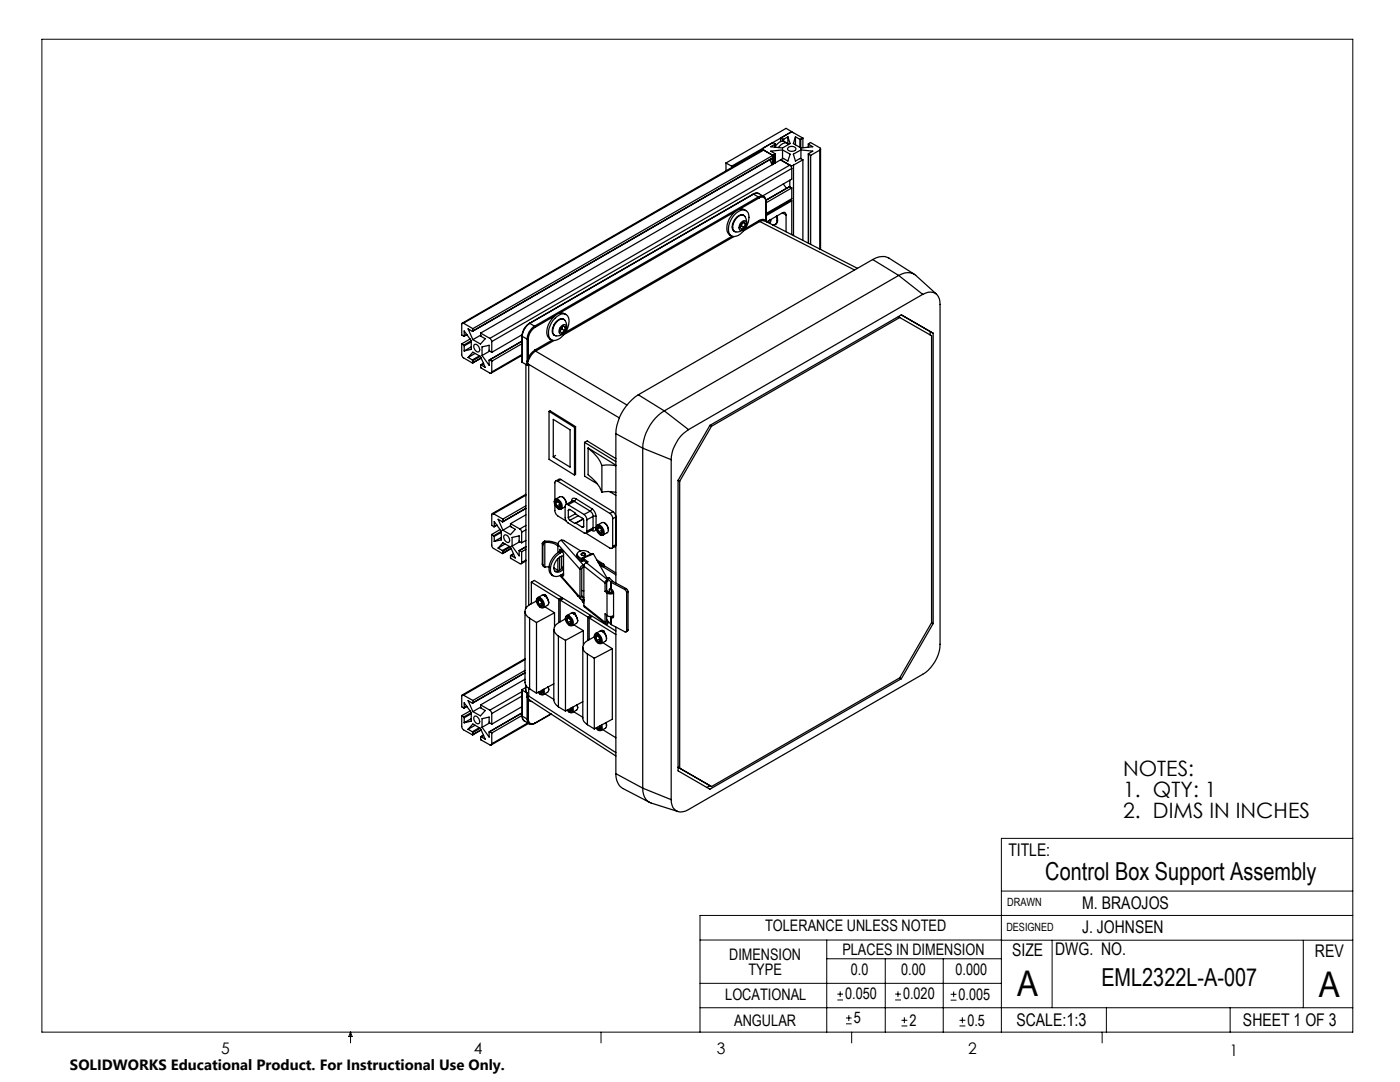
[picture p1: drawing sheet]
<svg xmlns="http://www.w3.org/2000/svg" width="279mm" height="216mm" viewBox="0 0 279 216" stroke-linecap="round" stroke-linejoin="round" font-family="sans-serif">
<g fill="none" stroke="#000" stroke-width=".2">
<path d="M8.4 7.8h261.6v198.2h-261.6zM199.8 177.8h70.2M270 167.3h-70.2v38.7M139.7 187.6h60.2M139.7 196.2h60.1M165 187.6v18.4M165 191.3h34.8M167.1 199.5h1.1M167.1 198.4h1.1M167.7 197.8v1.1M176.7 191.3v14.7M178.6 199.5h1.2"/>
<path d="M178.6 198.4h1.2M179.2 197.8v1.1M188.2 191.3v14.7M189.7 199.6h1.2M189.7 198.4h1.2M190.3 197.8v1.2M199.8 187.6h70.2M210 187.6v13.5M260.1 187.6v13.5M270 182.7h-130.3v23.3M70 206v2.1M70 206l.3 .8h-.7z"/>
<path d="M119.9 206v2.1M139.7 201.1h130.3M168.8 204.3h1.2M168.8 203.1h1.2M169.4 202.6v1.1M170 206v2.1M179.9 204.7h1.2M179.9 203.6h1.2M180.5 203v1.2M191.5 204.7h1.2M191.5 203.6h1.2M192.1 203v1.2"/>
<path d="M220 206v2.1M220.8 201.1v4.9M245.5 201.1v4.9"/>
</g>
<g fill="none" stroke="#000" stroke-width=".25">
<path d="M144.9 32.5l1.1 .7M144.9 32.5v1.6M146 33.2v.2M150.3 38.7h.1M150.3 38.7l-44.6 25.8M150.4 38.7l-44.7 25.8M150.4 38.7l.9 .6M151.3 39.3l.2 .2M151.3 39.3l-44.6 25.8M151.4 38.6a1.08 1.08 0 0 0-1.1 .1M151.4 38.6h-.4l-.6 .1M151.4 38.6l1 .6"/>
<path d="M151.5 39.5a.84 .84 0 0 1 .9-.1 .84 .84 0 0 1 .5 .9v-.1M151.5 39.5l-4 2.3M152.2 29.7v.2M152.4 39.2a1.15 1.15 0 0 1 .5 1M152.4 30l-.3-.1-59.8 34.6M152.4 30l1.8 1 .1-.1M152.4 39.2a.99 .99 0 0 0-1.1 .1M152.4 30l1.8 1M152.4 30l-59.9 34.5M153.6 31.9l.5 1M154.1 31.6v1.2M154.2 31.5l-59.9 34.6"/>
<path d="M154.2 31l-59.8 34.6M154.2 31v.5M154.2 31.5l-59.8 34.5M154.3 30.9v1.8M154.7 28.8v-.1l-.5-.3-1.8 1.1a.24 .24 0 0 0-.2 .2 .24 .24 0 0 0 .2 .3M154.7 30.8l-.4 .1M154.7 30.8v1.7M154.7 28.7v.6M154.7 30.7v1.8M155.8 31.9h.1M156.2 29.9l1.5 .9-.5 1.3-.9-.5-.5 .3 1.8 1M156.2 29.9l-2.4 .3 .9 .5v.1"/>
<path d="M156.2 29.9v1.7M156.2 27.8h.2M156.2 27.8l-.4-.2v.7M156.2 27.8v.4M156.3 36.7l.7 .9M156.4 27.8v.4M157.1 28.6a1.36 1.36 0 0 0-2.2 .3l-.2 .5v-.6M157.2 29.5a1.03 1.03 0 0 1 1.7 .2 .97 .97 0 0 1-1.7 0zM157.2 27.3l.5 1.3-1.5 .9-2.4-.2 .9-.5M157.2 27.3l-.8 .5M157.2 27.3v1.4M157.4 28.9a.94 .94 0 0 0-1.6 0l-.4 .6"/>
<path d="M157.6 37.3l-4.7 2.6M157.6 37.3l.4 .2M157.6 37.3l-4.7 2.7M157.6 32.9l.3 .3 .1 .4M157.6 32.9l.3 .2 .5-.2M157.6 26.5h.7l1.9 1.1M157.6 32.9l-59.8 34.6M157.6 32.9l-1.8-1-59.9 34.6M157.6 35.9v1.4M157.8 40l.2 .1M158 39.7l-.1 .2-5 2.9M158 33.6l-59.9 34.6"/>
<path d="M158 26.3v.1M158 33.6v2.1l-5.8 3.4M158 37.5v2.2M158 37.5l-5.1 3M158 26.3l-12 6.9M158 26.3l-1.1-.7-12 6.9M158 39.7l-5.1 2.9M158.4 32.9v14.1M158.8 27.3l-.5 1.3 1.5 .9 2.4-.2-.8-.5M158.8 27.3l.8 .5M158.8 27.3v1.6M159.6 27.8h.2"/>
<path d="M159.6 27.8v1.6M159.8 27.8v1.7M159.8 29.9l-1.5 .9 .5 1.3 .9-.5 .5 .3M159.8 29.9l2.4 .3-.9 .5 .1 .1M159.8 29.9v1.7M160.2 31.9l-1.8 1M160.2 27.6l-.4 .2M160.2 27.6v1.9M160.2 31.9v16.1M161.3 28.7v.7M161.3 30.7v17.8M161.4 28.8l-.1-.1 .4-.3 1.9 1.1 .2 .2-.2 .3"/>
<path d="M161.4 30.8l.4 .2M161.4 28.8v.6M161.4 30.8v17.7M161.8 31v17.8M163.6 30l-1.8 1M163.6 30v19.7M163.8 29.7v20.1M146.1 47.1l-33.3 19.2M146.5 47.2l-34 19.6M146.6 42.3l-35 20.2M146.9 42.5a1.51 1.51 0 0 1 2.4 0 4.1 4.1 0 0 1-2.4 4.6 1.25 1.25 0 0 1-1.3-.3 1.25 1.25 0 0 1-.2-1.3l.5-1.6zM147.2 43.3a1 1 0 0 1 1.1-.3 1 1 0 0 1 .7 1 1.9 1.9 0 0 1-2.4 2.2 1.8 1.8 0 0 1 .3-2.5z"/>
<path d="M147.8 44.5a.61 .61 0 0 1 1.1-.2 1.24 1.24 0 0 1-1.3 1.6 1.08 1.08 0 0 1 .2-1.4zM148 45.1l-.3 .1M148 45.1l.5 .3M148.2 44.5l-.2 .6M148.3 44.4l.5 .3M148.4 43a1.26 1.26 0 0 0-1.6 .6l-.3 .4a1.58 1.58 0 0 0 .1 2.2M148.8 44.7l-.3-.4-.5 .3-.3 .7 .3 .4 .5-.3M148.8 44.7l-.3 .7M148.9 42l-.4-.2a2.28 2.28 0 0 0-2.7 1.4 2.98 2.98 0 0 0-.3 3.6l.5 .3M151.5 44a1.09 1.09 0 0 1 1.4 0M151.5 44l.1 .2M151.5 44l-2.7 1.6"/>
<path d="M151.6 44.2l.6-.2 .5 .1 18.4 9.5M151.6 44.2l-3.2 1.9M151.6 44.2l18.9 9.7M152.9 44l-.1 .2M152.9 40.2v4v-.2M153.6 43.9h.1M153.6 43.9l-.2 .4-.3-.1M153.8 43.8v.5l-.2 .3M154.9 43.1a1.1 1.1 0 0 1-.6 1.8h.1M155 43.1a1.2 1.2 0 0 1-.3 1.7M156.1 42.5a.44 .44 0 0 1 .6-.1 .44 .44 0 0 1 .2 .5M156.1 42.5l-3.1 1.8"/>
<path d="M156.1 42.5l.8 .4M156.9 42.9v3.3M158 40.1v6.7M158 40.1l-5.1 2.9M174.2 51.8a3.2 3.2 0 0 1 3.2-.3l5.1 3.2M174.2 51.8l-46.8 27M174.2 51.8l5.2 3.2M179.4 55a2.89 2.89 0 0 1 3.3-.1l4.2 3.8M179.4 55l-46.8 27M179.4 55l4.7 3.7M184.1 58.7a2.07 2.07 0 0 1 2.2-.3 2.07 2.07 0 0 1 1.3 1.7v68.5a7.4 7.4 0 0 1-3.5 5.9l-46.7 27a2.1 2.1 0 0 1-2.4 .3 2.1 2.1 0 0 1-1.1-2.2M184.1 58.7l-46.7 27"/>
<path d="M92.1 68.6l.2 2.5 .1 .3 2 1M92.1 68.6l.5 .3M92.5 64.5l-.4 .1v2.3l.5 .1M92.5 64.5l1.9 1.1M92.6 68.9v.1M92.6 67l.6-.2-.6 .3M92.6 67v-1l1.5 2M92.6 69v1M93.4 71.3l1-1 1.5 .8 .9 2.2-.8-.5M93.4 71.3l.9 .5M93.8 67.6l-1.7 1M94.1 68v1.7l-1.5 .3"/>
<path d="M94.1 69.2l-1.5 .8M94.1 68l-1.5 .9M94.1 68.2l-1.5 .8M94.3 71.8l.1 .2M94.4 66l-.1 .1-.9-.5 1 2.2M94.4 65.6v.4M94.4 72v.4M94.7 68.7a.99 .99 0 0 1 .9 1.5 .99 .99 0 0 1-.9-1.5zM94.8 70.5l-1.4 .8M95.7 71l-1.4 .8M95.8 71.1l-1.4 .9M95.9 66.9l.1 .2 .8 .5-.9 1.1-1.5-.9"/>
<path d="M95.9 66.5v.4M95.9 66.5l1.9 1M95.9 66.9l-1.5 .9M96 72.8v.6l1.8 1a.24 .24 0 0 0 .2 .1 .24 .24 0 0 0 .1-.3M96 71.5l-1.7 .9M96 71.4l-1.6 1M96.2 70.9l1.4 2v-1.1h.1M96.5 72.5l-.6 .3M96.5 72.5l-.5 .3M97.7 70.1l-.1-1.2-1.4 .3v1.7M97.7 71.8l.4 .3M97.7 70.1l.4 .2"/>
<path d="M97.7 70.1l-1.5 .8M97.8 67.5l.3 .7M98.1 68.2v2.1M98.1 72.1v2.1M104.2 67.1v5.2M104.2 67.1h.1M104.2 68.1l-6.6 3.7M104.2 70.9l-6.2 3.6M104.2 68.6l-6.1 3.5M104.2 68.1l-6.5 3.7M104.2 70.7l-6.1 3.5M104.2 66.8l-6.1 3.5"/>
<path d="M104.2 67.1l1 .6M104.2 72.3l1 .5M105 72.7v48.7M105.2 67.7h.2M105.2 67.7v5.1M105.2 72.1l.3 .6M105.2 72.1h.1M105.2 72.1v.7M105.4 71.4l-.2 .7M105.4 71.4l.3 .1M105.4 67.7v3.7M105.5 72.7l18.1 10.7"/>
<path d="M105.5 72.7v48.1M105.7 64.5a3.3 3.3 0 0 0-1.5 2.6M105.7 71.5l-.5 .6M105.7 64.5h.1M105.7 64.5l1 .6M106.7 65.1a3.2 3.2 0 0 0-1.5 2.6M106.7 65.1l.1 .2M106.8 69.9l-.9 .8-.5 .7M106.8 69.9l.1 .2M106.8 65.3a2.93 2.93 0 0 0-1.4 2.4M106.9 70.1l-.8 .7-.4 .7M106.9 70.1l18.2 10.7"/>
<path d="M110.2 67.9l-3.4 2M110.6 67.9l-3.7 2.2M110.7 63.5a1.69 1.69 0 0 1 2.6-.5 3.6 3.6 0 0 1-1.2 4.2 1.55 1.55 0 0 1-2.5 .2 3.7 3.7 0 0 1 1.1-3.9zM110.7 63l-3.9 2.3M111.3 64.1a.99 .99 0 0 1 1.1-.4 .99 .99 0 0 1 .7 1 1.92 1.92 0 0 1-2.4 2.2 2.11 2.11 0 0 1 .6-2.8zM111.9 65.5l.5-.4 .4 .2-.1 .7-.6 .4-.3-.2zM112 65.1a.59 .59 0 0 1 .5-.3 .59 .59 0 0 1 .5 .3l-.2 .9a.82 .82 0 0 1-1.1 .6 1.15 1.15 0 0 1 .3-1.5zM112.1 65.7l-.3 .2M112.1 65.7l.6 .3M112.3 65.2l-.2 .5M112.5 63.7a1.71 1.71 0 0 0-2.1 1.5 1.23 1.23 0 0 0 .3 1.7M113 62.8a1.78 1.78 0 0 0-2.6 .6 3.7 3.7 0 0 0-1.1 3.8l.8 .6"/>
<path d="M127.4 78.8a10 10 0 0 0-4.5 7.7M127.4 78.8l5.2 3.2M179.3 63.2l.3 .2M179.6 63.4l6.3 3.6v57.2M179.6 63.4l-37.6 21.7M186.2 66.5l-6.3-3.7-38.2 22.1M186.2 66.5v57.9M186.2 66.5l-.6-.4v.8M105 98.6l-6.8 3.9M105 98.8l-6.5 3.7M109.6 82.1l5.1 3.2M109.6 82.1l.2-.1 5.1 3.1"/>
<path d="M109.6 82.1v9.6l5.1 3.1M110.4 83.7l3.4 2.1v7.4l-3.4-2zM110.7 99.9a.85 .85 0 0 1 1.2 .7 .61 .61 0 0 1-.4 1l-.4-.4a1.26 1.26 0 0 1-.4-1.3zM110.9 90.9l-.5 .3M111.3 96a.33 .33 0 0 0-.4 0 .33 .33 0 0 0-.2 .3v3.4M111.3 96l10.4 6.4M111.9 95.7l-.3-.1-.7 .4M111.9 95.7l-.6 .3M111.9 95.7l10.4 6.4M112.3 99.2h.1M112.3 99.2l-.5-.1-.9 .5M112.3 99.2l.6 .8 .2 .6"/>
<path d="M112.3 99.2l.5 .5 .3 .9M114.2 100h.1M114.2 100h.4M114.2 100l-1.2 .6M114.7 85.3v9.5M114.9 85.1l-.2 .2M114.9 85.1v9.6l-.2 .1M114.9 99.5a.53 .53 0 0 0-.6-.1 .53 .53 0 0 0-.2 .6M114.9 99.5l-.3 .5M114.9 99.5l3.2 2M116.7 88.3v6.7l2.5 1.6M116.7 88.3l.5-.3 5.7 3.5"/>
<path d="M116.7 88.3l6.2 3.8M117.4 89.4a7.6 7.6 0 0 1 2.7 3.5M117.4 89.4v5.3a7.6 7.6 0 0 1 2.7 3.5M117.4 89.4l5.5 3.4M120.1 92.9l1.6-.1 1.2 .1M120.1 98.2a6.2 6.2 0 0 1 2.8 0M120.1 92.9v5.3M121.7 98.1l1.2 .7M122.9 86.5l5.4 2.9M122.9 86.5v29.8M128.3 89.4l5.6 2.3M128.3 89.4v67.9"/>
<path d="M132.6 82a9.4 9.4 0 0 0-4.3 7.4M132.6 82l4.8 3.7M133.9 91.7v67.9M135.3 95.8l.3 .2M135.3 95.8v58l6.4 3.7 38.2-22.1M135.6 96v57.3l-.3-.2 6.7 3.9M137.4 85.7a7.8 7.8 0 0 0-3.5 6M141.7 84.9l.3 .2M141.7 84.9l-6.4 10.9M142 85.1l-6.4 10.9M98.1 106.6v2.4l.2 .3 2 1.2 .1-.5M98.1 106.6l.5 .3"/>
<path d="M98.5 102.5a.21 .21 0 0 0-.3 0 .21 .21 0 0 0-.1 .2v2.1l.5 .3M98.5 102.5l1.9 1.1M98.6 106.9v.1M98.6 105.1l.6-.3-.6 .3M98.6 105.1v-1l1.4 1.9M98.6 107v1M99.4 109.4l1-1.1 1.5 .8 .9 2.2-.8-.5M99.4 109.4l.9 .5M99.8 105.7l-1.7 .9M100 106v1.7l-1.4 .3M100 107.2l-1.4 .8M100 106l-1.4 .9"/>
<path d="M100 106.2l-1.4 .8M100.3 109.9l.1 .1M100.4 104.1h-.1l-.9-.5 1 2.2M100.4 103.6v.5M100.7 106.8a.99 .99 0 0 1 .8 1.4 .99 .99 0 0 1-.8-1.4zM100.8 108.5l-1.4 .9M101.7 109l-1.4 .9M101.8 109.1l-1.4 .9M101.9 104.5v.6l.9 .5-.9 1.1-1.5-.9M101.9 104.5l1.9 1.1M101.9 104.9l-1.5 .9M102 110.8h-.1l.1 .6 1.8 1.1a.21 .21 0 0 0 .2 0 .21 .21 0 0 0 .1-.2"/>
<path d="M102 109.5l-1.7 1M102.2 109l1.4 1.9 .1-1M102.5 110.5l-.6 .3M102.5 110.6l-.5 .2M103.7 109.9l.4 .2M103.7 108.1l-1.5 .9M103.8 105.6l.3 .6M104.1 108.3l-.5-.3v-1.1l-1.4 .3v1.8M104.1 106.2v2.1M104.1 110.1v2.2M105 109.1l-1.4 .8M105 101.5l-4.7 2.6"/>
<path d="M105 111.9l-1 .6M105 107.8l-.9 .5M105 102.7l-3.1 1.8M105 109.6l-.9 .5M105 100.9l-4.6 2.7M105 105.7l-.9 .5M105 104.8l-1.2 .8M105 111.8l-.9 .5M105 109.1l-1.3 .8M105 101.4l-4.6 2.7M106 116.2l5.5 3.4M106 116.2l.6-.4 5.5 3.4"/>
<path d="M106 116.2v4.3M107.1 119.8v-.1a.48 .48 0 0 1 .2-.4 .48 .48 0 0 1 .5 0l.7 .9a.82 .82 0 0 1-.3 1.1l-.4-.2M107.2 119.5l.1-.1a1.17 1.17 0 0 1 .9 1.8 1.25 1.25 0 0 1-1-1.7zM107.3 119.2l.9-.4a1.34 1.34 0 0 1 1.1 2l-.9 .4M107.5 119.7a.96 .96 0 0 1 .7 .9M107.5 119.7l-.2 .3M107.5 119.7l.3 .1M107.8 119.8l-.5 .2M108.2 112.5l.1 .4M108.2 108.5l.1 .2M108.2 112.5l.1 .3M108.2 108.5v4"/>
<path d="M108.3 112.8l.1 .2 .3 .1M108.3 108.7v4.1M108.7 118.9h.1a1.8 1.8 0 0 1 .7 1.4M108.7 108l1.4 .1 1.2 .4M108.7 113.1h.9M108.7 108.3l-.3 .1-.1 .3M108.7 108l-.4 .2-.1 .3M108.7 108l.1 .2M108.7 108.3v4.8M108.8 118.7l.4 .6M108.8 118.7h-.4M108.8 118.7l-.2 .1"/>
<path d="M108.8 108.2a3.2 3.2 0 0 1 2.5 .8M108.8 119l.2-.1zM108.8 108.2l-.1 .1M109 118.9h.1M110.5 113.3l.8 .6M110.6 100.2v-.2a.46 .46 0 0 1 .3-.4 .46 .46 0 0 1 .5 .1 1.17 1.17 0 0 1 .4 1.9l-.5-.1M110.7 100.7v1.3l.3 .6 2 1.4M110.8 100.4l.3 .6M111.1 101l.4 .3M111.1 100a.96 .96 0 0 1 .7 .9M111.1 100l-.3 .4M111.1 100l.3 .1"/>
<path d="M111.3 108.6l4.4 5M111.3 108.6v1.7M111.3 111.5v2.4M111.3 100.1l-.5 .3M111.5 119.6v4.6M111.5 110.1a3.6 3.6 0 0 0-1.7 4.3l.6 .5M111.5 110.1l.3 .2M111.7 109.8l.2-.2 .4 .5 .2 .4v4.3l-.2 .1M111.7 109.8v.3M111.7 111.2v2.6M111.7 100.6l-.6 .4M111.8 114.9l4.1 4.6"/>
<path d="M111.8 100.9l-.3 .4M111.8 119.7l.6-.3 5.5 3.4M111.8 119.7l5.5 3.4M111.8 119.7v4.4M111.8 110.3a3.6 3.6 0 0 0-1.7 4.3 1.23 1.23 0 0 0 1.7 .2l.7-.3M111.9 114.8l3.8 4.4M112 109.7l-.3 .1M112 107.8h.5l3.4 2.1M112 107.8a.88 .88 0 0 0-.7 .8M112 107.8l4.4 4.9M112.1 109.8l-.6 .3M112.1 114.7l.2 .2"/>
<path d="M112.1 111v2.5M112.1 119.2l-.6 .4M112.1 119.2v.4M112.3 110.1l-.5 .2M112.4 114.5l.1 .1M112.5 110.9a2.32 2.32 0 0 0-1.8 3 1.17 1.17 0 0 0 1.8-.4M112.5 113a1.79 1.79 0 0 1-1.7 1M112.5 114.8l-.2 .1M112.8 101.1l-.9 .5M113.1 100.6h.1M113.4 100.7a.35 .35 0 0 0-.4-.1 .35 .35 0 0 0-.2 .4v2.3a1.24 1.24 0 0 0 .6 1.1l3.2 1.9a.33 .33 0 0 0 .4 .1 .33 .33 0 0 0 .1-.4M113.4 100.7l3.2 2"/>
<path d="M113.4 103.3l.3 .5M113.4 101.8v1.5M113.7 101.7l2.7 1.8 .1 1.5M113.7 101.7l-.2-.1-.1 .2M113.7 103.8l1 .7M113.7 101.7l-.3 .1M114.1 100h.1M114.6 100l-1.2 .7M114.6 100l3.2 2M114.9 102.5l-1.5 .8M114.9 104.4l-.2 .1M114.9 104.4l1.3 .8"/>
<path d="M114.9 104.4l1.5-.8-1.7 .9M115.1 110.6v.3l.3 .5M115.2 118.7l.2 .3M115.4 111.4l.7 .6 .2-.2M115.4 111v.4M115.4 119h.1M115.4 111l.7 .6M115.4 102.9l-1.7 .9M115.7 119.2a.48 .48 0 0 0 .3 .4 .48 .48 0 0 0 .5 0M115.7 113.6v5.6M116 110.5a.44 .44 0 0 1 .5-.2 .44 .44 0 0 1 .3 .4 .44 .44 0 0 1-.5 .2 .44 .44 0 0 1-.3-.4zM116.1 110.5a.39 .39 0 0 1 .4-.2 .39 .39 0 0 1 .3 .4 .39 .39 0 0 1-.5 .2 .39 .39 0 0 1-.2-.4z"/>
<path d="M116.1 111.6h.1M116.1 119.6l.1 .3 .3 .4M116.1 117.8l.4 .1M116.1 118.9l.3 .3M116.3 119.6v.2M116.3 111.8h.1M116.3 119.8l.1 .1M116.4 111.7l-.1 .1M116.4 111.4l-.2-.1-.1 .2M116.4 111.4l.9 .7-.3 .2M116.4 111.7l.7 .6M116.4 119.9l.1 .1"/>
<path d="M116.4 112.7a.86 .86 0 0 0-.7 .9M116.5 105l-.1 .2h-.2M116.5 105l-.3 .2M116.5 113.1l-.4 .4v5.6l.1 .1h.2M116.5 113l4.3 3.3M116.5 113v7.8M116.5 119.2h-.1M116.5 119.8l-.1 .1M116.5 119.7l-.2 .1M116.6 102.7l.3 .3 .2 .7M116.6 111.8l-.4 .2M116.6 112.7h-.2"/>
<path d="M117 112.3l-.4 .3-.1 .4M117 112.3l4.2 3.3M117.1 103.7v2.3M117.8 102a1.22 1.22 0 0 1 .6 1M117.8 102l-1.2 .7M118 110.6a1.85 1.85 0 0 0-2.8-.2l-.1 .2 .3 .4M118 105.8h.1M118.1 101.5a2 2 0 0 1 .9 1.5M118.1 101.5l-.3 .5M118.1 105.8h.1M118.2 105.7h.1M118.2 105.7l-1.3 .7 4.8 3a.34 .34 0 0 0 .4 0 .34 .34 0 0 0 .2-.4"/>
<path d="M118.4 103h.6M118.4 105.3h.6M118.4 105.3l-.2 .4M118.4 103l-1.3 .7M118.4 103v2.3M118.4 105.3l-1.3 .7M118.4 110.5h-.1l-2.1 .8M118.4 110.5l-2 .9M118.4 110.5l2.9 5.1M119 105.3a.51 .51 0 0 1-.3 .6 .51 .51 0 0 1-.6-.1M119 103v2.3M119 105.3v-.1a.44 .44 0 0 1 .5-.5 1.45 1.45 0 0 1 .9 2.1h-.2l-.5-.2"/>
<path d="M119.1 105.1a.78 .78 0 0 1 1.2 .7 .59 .59 0 0 1-.4 1l-.2-.2a1.39 1.39 0 0 1-.6-1.5zM119.1 111.7l1.4 .9M119.2 105.5l.3 .7M119.2 104.8l.9-.5a1.32 1.32 0 0 1 1.1 2l-.9 .5M119.3 112.1l.8 .5M119.5 106.2l.4 .3M119.5 105.2a.96 .96 0 0 1 .7 .9M119.5 105.2l-.3 .3M119.5 105.2l.2 .1M119.7 105.3l-.5 .2M119.8 113l.4-.1 .1 .2M120.1 112.6a.37 .37 0 0 1 .5 .3"/>
<path d="M120.1 112.6l-.4 .2M120.1 105.8l-.6 .4M120.1 112.9l.2 .2M120.2 106.1l-.3 .4M120.3 113.1l2.6 1.6M120.6 104.4h.1a1.6 1.6 0 0 1 .7 1.4M120.6 112.9l-.3 .2M120.6 112.9l2.3 1.4M120.8 116.3v1.7M120.8 118l.3 .3M121.1 117.9l.6 .4 .7-.3M121.1 117.9l-.3 .1"/>
<path d="M121.1 118.3a1.2 1.2 0 0 0 1.3 .1M121.1 115.4h.1M121.1 115.3h.5M121.1 118.3v4.5M121.2 115.6l-.4 .4v.3M121.2 115.4l.7 .7M121.3 115.6v.4l-.2 .2v1.7M121.3 115.6h-.1M121.4 105.8h.1M121.6 117.7v.6M121.6 115.3l.7 .7 2.7 1.4M121.6 115.3l-.4 .1"/>
<path d="M121.7 102.4a1.22 1.22 0 0 1 .6 1.1M121.9 117.5l.4 .4 .1 .4M121.9 116.1l.1 .1M121.9 117.5a.2 .2 0 0 0-.2 0 .2 .2 0 0 0-.1 .2M121.9 116.1v1.4M122 116.2v2.1M122 116.2l2.7 1.4M122 117.6l-.4 .1M122.3 109l.6-.3-.2 .4-.6 .3M122.3 103.5v5.5M122.3 102.1l.4 .3 .2 .8-.6 .3M122.3 102.1l-.6 .3"/>
<path d="M122.4 118.3v4.7a.29 .29 0 0 1-.1 .3 .29 .29 0 0 1-.3 0M124.7 117.6l.4 .7M125 117.4l.3 .7M125 117.4l-.3 .2M125.1 118.3v7.5M125.3 118.1l-.2 .2M125.3 118.1v7.6M92.5 138.7a.21 .21 0 0 0-.3 0 .21 .21 0 0 0-.1 .2v2.1l.5 .2M92.5 138.7l1.9 1.1M94.4 139.8v.4M104.2 137.7v5.1M104.2 138.9l-6.1 3.5"/>
<path d="M104.2 138l-6.4 3.7M104.2 137.7v5.2M104.2 137.7l1 .6M104.8 122v14.1a1.57 1.57 0 0 0 .9 1.3M104.8 134.3l-10.5 6M104.8 131.4l-12.5 7.3M104.8 135.5l-8.9 5.2M104.8 133.8l-10.4 6M104.8 134.2l-10.4 6M104.8 131.6l-12.3 7.1M105 136.7v1l.2 .6M105 137.2l-.8 .4v.1"/>
<path d="M105.2 138.3h.1M105.2 138.3v5.2M105.2 139.1l.5 .6M105.2 139.1h.1M105.2 138.3v.8l.2 .6M105.4 139.7l.7 .3M105.4 139.7v3.8M105.5 138.9l-.3 .2M105.5 137.3v1.6M105.5 138.9l17.4 11.3M105.7 139.7h-.3M105.7 139.7l17.2 11.1"/>
<path d="M105.7 123.4l1.4 .8M105.7 137.4l1.4 .9M105.7 123.4v14M107.1 120.1a2.68 2.68 0 0 0-2.3 1.9 1.66 1.66 0 0 0 .9 1.4M107.1 124.2v14.1M107.3 120l.2 .7M107.5 120.7l.5 .2M107.6 138l.4 .3M108.2 120.3l-.7 .4M108.2 137.7v.3M108.2 120.6l-.2 .3M108.2 138l-.2 .3"/>
<path d="M108.3 137.6a.68 .68 0 0 1-.1 1 .77 .77 0 0 1-.8-.5M108.5 137.5a.82 .82 0 0 1-.3 1.2l-.4-.2M108.7 121.1l2 1.2M108.7 138.4l1.8 1.2M109.5 137.7l-.1-.6a.9 .9 0 0 1-.1 1l-.9 .5M110.5 125.6v14.1a1.94 1.94 0 0 0 .9 1.3M110.5 136.5l-3.4 1.8M110.7 122.3v2.8M110.7 122.3l-3.6 1.9M111.4 126.9l1.5 .9M111.4 126.9v14.1M112.9 123.4v-.1a.46 .46 0 0 1 .2-.5 .46 .46 0 0 1 .5 .1 1.17 1.17 0 0 1 .4 2l-.4-.2"/>
<path d="M112.9 123.6l-.2-.1a3.1 3.1 0 0 0-2.1 2 1.71 1.71 0 0 0 .8 1.4M112.9 127.8v14.1M112.9 123.1a.85 .85 0 0 1 1.2 .8 .61 .61 0 0 1-.3 .9l-.7-.6a1.16 1.16 0 0 1-.2-1.1zM113.1 123.6l.2 .6M113.3 124.2l.5 .3M113.3 123.3a.96 .96 0 0 1 .7 .9M113.3 123.3l-.2 .3M113.3 123.3l.3 .1M113.6 123.3l-.5 .3M113.9 123.9l-.6 .3M114 124.2l-.2 .3M114.5 122.4h.1"/>
<path d="M114.5 122.4l-.5-.1-.9 .5M114.5 122.4a1.36 1.36 0 0 1 .5 2l-.8 .4M114.5 122.4l.7 .9 .1 .6M114.5 124.7l1.9 1.1M114.5 122.3l.5 .6M114.5 122.3h.1M114.5 122.3h-.3M114.5 122.3l-.1 .1M114.6 122.5h.1M114.7 122.4l-.1 .1M114.8 122.5h-.2M115.3 123.9h.1"/>
<path d="M116.3 129.2v14.1a1.56 1.56 0 0 0 .9 1.3M116.4 125.8v2.9M116.4 125.8l-3.5 2M116.5 120.8l.1 .3 4.3 3.4M116.5 120.8l4.3 3.4M117.2 130.5l1.4 .8M117.2 130.5v14.1M117.3 123.1v4.7M117.6 123.3l5.3 3.3M117.6 123.3l.6-.3 4.7 2.9M117.6 123.3v4.3M117.9 122.8l-.6 .3"/>
<path d="M117.9 122.8v.3M118.6 131.3v14.2M118.6 127.2l-.1-.1a2.98 2.98 0 0 0-2.2 2 1.56 1.56 0 0 0 .9 1.4M118.6 127v-.1a.44 .44 0 0 1 .6-.5 1.52 1.52 0 0 1 .8 2l-.7-.1M118.7 126.7a.85 .85 0 0 1 1.2 .7 .61 .61 0 0 1-.3 1 1.36 1.36 0 0 1-.9-1.7zM118.9 126.4l.8-.5a1.34 1.34 0 0 1 1.1 2.1l-.9 .4M118.9 127.2l.2 .6M119.1 127.8l.5 .3M119.1 126.8a.87 .87 0 0 1 .7 .9M119.1 126.8l-.2 .4M119.1 126.8l.2 .1M119.3 126.9l-.4 .3"/>
<path d="M119.7 127.5l-.6 .3M119.8 127.7l-.2 .4M120.3 126a1.78 1.78 0 0 1 .7 1.5M120.3 128.2l1.9 1.2M120.3 125.8l.5 .7M120.3 125.8h.1M120.3 125.8h-.2l-.2 .1M120.3 125.8l-.1 .1M120.4 126.1h.1M120.5 126h.1M120.5 126l-.1 .1M121.1 124l.1 .1"/>
<path d="M121.1 123.6l.8 1M121.1 122.8v1.2M121.1 123.8l.2 .3M121.1 122.8a1.31 1.31 0 0 0 1.3 .1M121.1 122.8l-.3-.3v1.7M121.3 124.1l-.1 .4a.3 .3 0 0 1-.3 0 .3 .3 0 0 1-.1-.3M121.3 124.1h-.1M121.8 123l.1 .2M121.9 124.6h.1M121.9 123.2v1.4M121.9 123.2l.1 .1M122 124.6l2.7 1.4a.24 .24 0 0 0 .2 .1 .24 .24 0 0 0 .2-.3"/>
<path d="M122 123.3v1.3M122.2 123l.1 .1M122.2 129.4v14.1l-3.6 2M122.2 129.4l-3.6 1.9M122.3 123.1h.1M122.3 123.1l.1 .1M122.9 125.1v29.3M125.3 125.7l-.3 .4M125.3 125.7l-.2 .1M179.6 135.3l-37.6 21.7M179.6 135.3l.3 .1M185.9 124.2l-6.3 11.1"/>
<path d="M185.9 124.2l.3 .2M186.2 124.4l-6.3 11M92.1 142.8l.2 2.5 .2 .3 1.9 1M92.1 142.8l.5 .3M92.6 143.1v.1M92.6 141.2l.6-.2-.6 .3M92.6 141.2v-1l1.5 2v1.7l-1.5 .3M92.6 143.2v1M93.4 145.5l.9 .5M93.4 145.5l1-1 1.5 .8 .9 2.2-.8-.5M93.8 141.9l-1.7 .9M94.1 143.4l-1.5 .8"/>
<path d="M94.1 142.2l-1.5 .9M94.1 142.4l-1.5 .8M94.3 146l.1 .2M94.4 140.2l-.1 .1-.9-.5 1 2.2M94.4 146.6l1.6-.9-1.7 .9M94.4 146.2v.4M94.7 142.9a.99 .99 0 0 1 .9 1.5 .99 .99 0 0 1-.9-1.5zM94.8 144.7l-1.4 .8M95.7 145.2l-1.4 .8M95.8 145.3l-1.4 .9M95.9 140.7v.5l.9 .6-.9 1-1.5-.8M95.9 140.7l1.9 1"/>
<path d="M95.9 141.1l-1.5 .9M96 147v.6l1.8 1a.24 .24 0 0 0 .2 .1 .24 .24 0 0 0 .1-.3M96.2 145.1l1.4 2v-1.1l.5 .3M96.5 146.7l-.6 .3M96.5 146.7l-.5 .3M97.7 144.3l-.1-1.2-1.4 .3v1.7M97.7 144.3l.4 .2M97.7 144.3l-1.5 .8M97.8 141.7l.3 .7M98.1 142.4v2.1M98.1 146.3v2.1M104.2 142.8l.1 .6 .4 .5"/>
<path d="M104.2 142.8v.1M104.2 142.2l-6.6 3.8M104.2 141l-6.1 3.5M104.2 142.8l-6.1 3.5M104.2 142.9l.3 .8 1.1 .7M104.2 142.9l1 .6M105.2 143.5h.2M105.2 143.5l.1 .5 .3 .4M105.3 144.3l-7.2 4.1M105.4 143.5a.83 .83 0 0 0 .4 .9 .83 .83 0 0 0 1-.1M105.5 144.4l-7.5 4.3M106.8 144.3a1.15 1.15 0 0 1-1.2 .1"/>
<path d="M106.8 144.3h.1M109.9 142.5l-3.1 1.8M110 142.5l-3.2 1.8M111.4 141l1.5 .9M113.3 141.6l.5 .3M113.4 141.6l.4 .3M113.9 141.3l.1 .2M114 141.5l-.2 .4M114.1 141.2a.63 .63 0 0 1-.3 1l-.6-.5M114.3 141.1a.61 .61 0 0 1 .1 .7 .61 .61 0 0 1-.6 .4l-.2-.1M114.5 142l1.8 1.1M115.1 140.7a.78 .78 0 0 1-.1 1l-.8 .5"/>
<path d="M115.2 140.6l.1 .7M116.3 140l-3.4 1.9M117.2 144.6l1.4 .9M119.1 145.2l.5 .3M119.7 144.9l.1 .2M119.8 145.1l-.2 .4M119.9 144.8a.61 .61 0 0 1-.3 .9l-.6-.4M120.1 144.7a.76 .76 0 0 1-.3 1.1l-.5-.1M120.3 145.6l2.6 1.6M121 144.9l-.1-.7a.98 .98 0 0 1-.1 1.1l-.9 .5M122.9 154.4a3.2 3.2 0 0 0 1.4 2.9l5.3 2.8M122.9 154.4l5.4 2.9"/>
<path d="M128.3 157.3a2.86 2.86 0 0 0 1.6 2.9l5.4 1.7M128.3 157.3l5.6 2.3M141.4 156.6l.6 .4M141.7 156.8l-.6 .3"/>
</g>
<g font-size="7.1">
<text x="203" y="198.7">A</text>
<text x="263.2" y="198.9">A</text>
</g>
<g font-size="4.9">
<text x="208.6" y="175.7">Control Box Support Assembly</text>
<text x="219.8" y="196.7">EML2322L-A-007</text>
</g>
<g font-size="4.2">
<text x="224.2" y="154.8">NOTES:</text>
<text x="224.2" y="158.9">1. QTY: 1</text>
<text x="224.2" y="163.1">2. DIMS IN INCHES</text>
</g>
<g font-size="3.5">
<text x="201.2" y="170.7">TITLE:</text>
<text x="216" y="181.4">M. BRAOJOS</text>
<text x="202" y="190.7">SIZE</text>
<text x="210.6" y="190.6">DWG. NO.</text>
<text x="216" y="186.2">J. JOHNSEN</text>
<text x="262.4" y="190.9">REV</text>
<text x="202.9" y="204.6">SCALE:1:3</text>
<text x="248.1" y="204.6">SHEET 1 OF 3</text>
</g>
<g font-size="3.2">
<text x="152.7" y="185.7">TOLERANCE UNLESS NOTED</text>
<text x="145.5" y="191.5">DIMENSION</text>
<text x="168.1" y="190.5">PLACES IN DIMENSION</text>
<text x="149.4" y="194.6">TYPE</text>
<text x="169.8" y="194.6">0.0</text>
<text x="179.8" y="194.6">0.00</text>
<text x="190.7" y="194.6">0.000</text>
<text x="144.7" y="199.6">LOCATIONAL</text>
<text x="168.7" y="199.4">0.050</text>
<text x="180.2" y="199.4">0.020</text>
<text x="191.3" y="199.5">0.005</text>
<text x="146.5" y="204.6">ANGULAR</text>
<text x="170.4" y="204.2">5</text>
<text x="181.5" y="204.6">2</text>
<text x="193.1" y="204.6">0.5</text>
<text x="44.2" y="210.4">5</text>
<text x="94.6" y="210.3">4</text>
<text x="143.1" y="210.4">3</text>
<text x="193.2" y="210.3">2</text>
<text x="245.4" y="210.6">1</text>
</g>
<text font-size="3" x="14" y="213.5">SOLIDWORKS Educational Product. For Instructional Use Only.</text>
<g font-size="2.3">
<text x="200.8" y="185.7">DESIGNED</text>
<text x="201" y="180.9">DRAWN</text>
</g>
</svg>
